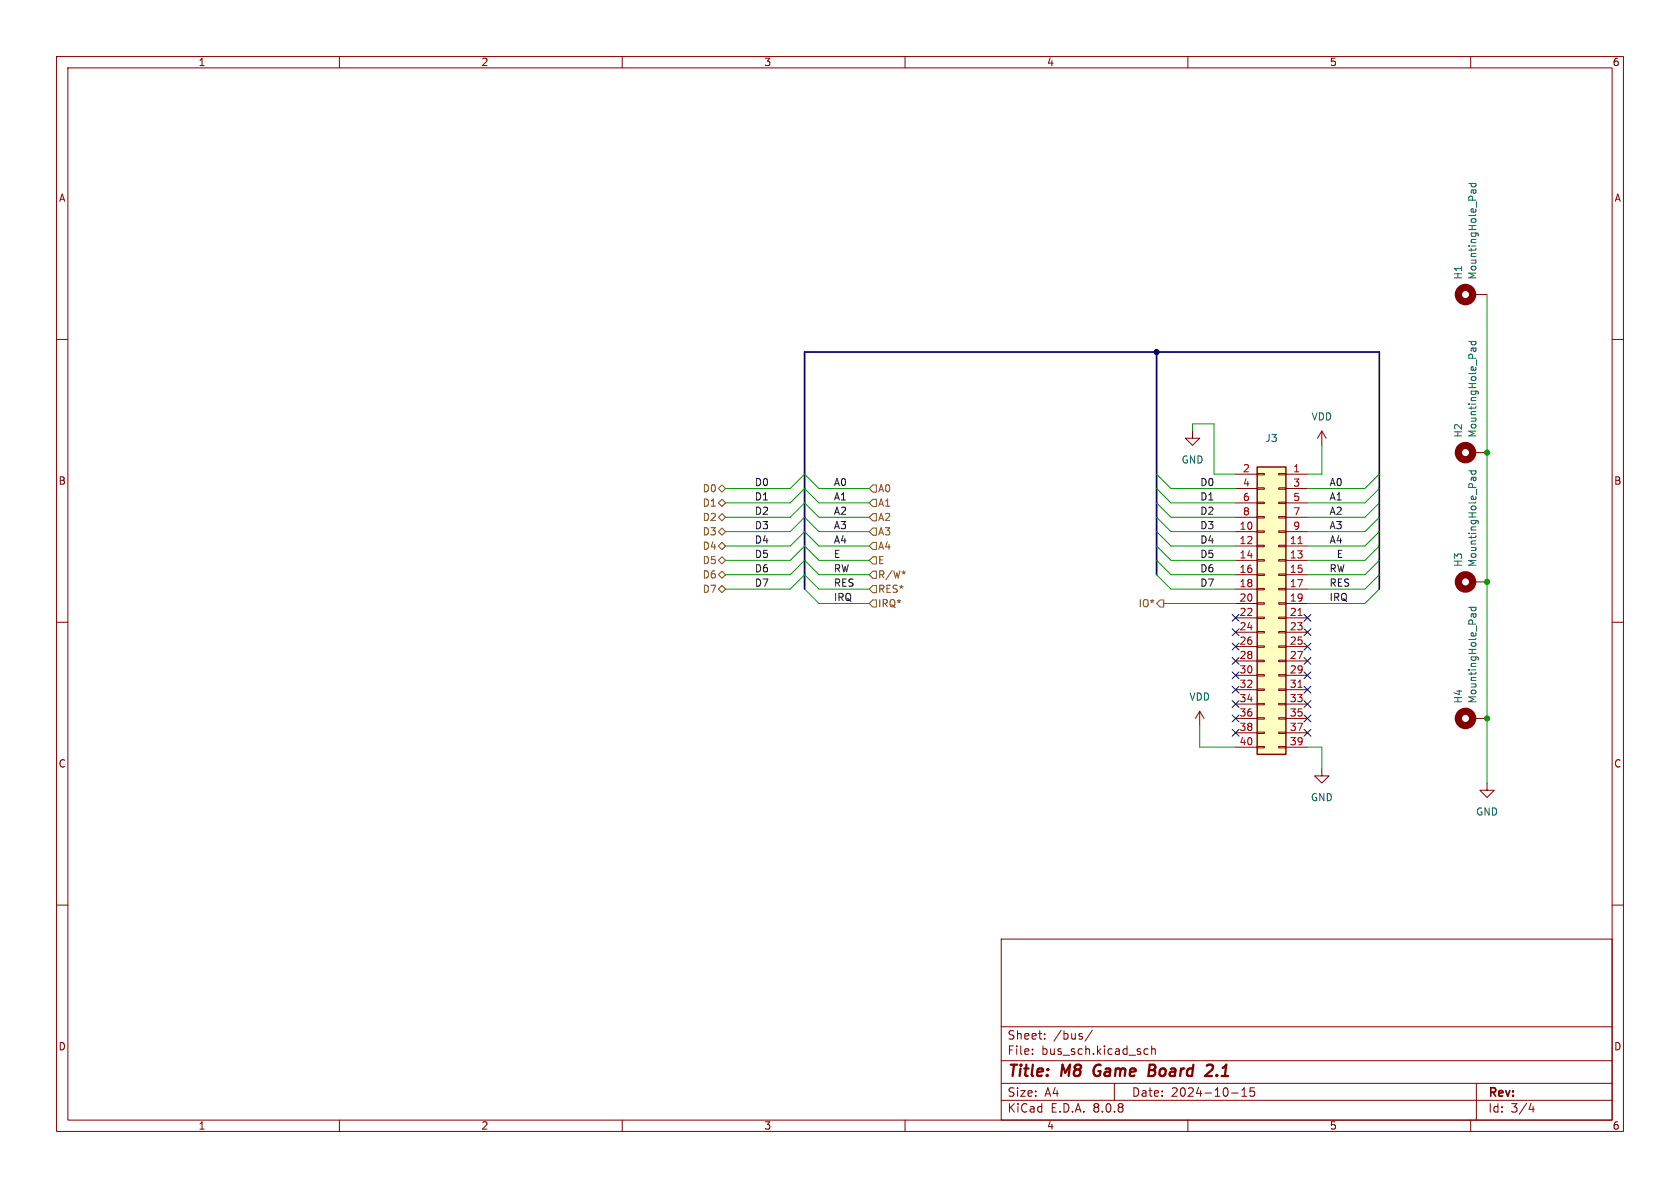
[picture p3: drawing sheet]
<svg xmlns="http://www.w3.org/2000/svg" width="297mm" height="210mm" viewBox="0 0 297 210" stroke-linecap="round" stroke-linejoin="round" font-family="sans-serif">
<g fill="none" stroke="#840000" stroke-width=".18">
<path d="M10 10h277v190h-277zM12 12h273v186h-273zM60 10v2M110 10v2M160 10v2M210 10v2M260 10v2M10 60h2M285 60h2M10 110h2M285 110h2M212.1 125.7l-.8 1.3"/>
<path d="M212.1 125.7v2.6M212.1 125.7l.8 1.3M10 160h2M177 166h108v32h-108zM285 160h2M60 198v2M110 198v2M160 198v2M177 194.5h108M177 191.5h108M177 187.5h108M177 181.5h108"/>
<path d="M182.5 186.3v.1M182.5 185.5v.1M184.7 183.6v.1M184.7 182.8v.1M193.1 182.1l-1.3 2M197 191.5v3M202.3 186.3l.2 .1 .5-.1M203 185.5l-.5-.1-.2 .1M203.6 185.5l.2-.1 .4 .1v.9M203.6 184.9v1.5M210 198v2M217.7 193.2h1.2"/>
<path d="M219.5 193.8h.9M219.5 192.7l.5-.4v1.5M221.7 192.3h-.7v.7l.2-.1h.5l.1 .3-.1 .5-.2 .1-.5-.1M260 198v2M261 191.5v6.5M270.7 195l-.4 1.1h.9M271 195.6v1"/>
</g>
<path d="M193.6 188.5a1.27 1.27 0 0 0 0 1.6M203.1 189.2h.7M203.8 189.2l.3 .1M203.9 188.2h-.6l-.3 2 1-.1M204 189.1l-.2 .1M213.6 188.2h.5a.45 .45 0 0 1 .3 .6l-.1 .3-1.3 1.1h1.3" fill="none" stroke="#840000" stroke-width=".4"/>
<path d="M222.2 82.6h5.1v50.8h-5.1z" fill="#ffffc2"/>
<g fill="none" stroke="#840000" stroke-width=".18">
<path d="M260.3 52.1h2.6M210.8 76.2v1.3h1.3l-1.3 1.2-1.3-1.2h1.3M233.7 76.2l-.8 1.3M233.7 76.2v2.5M233.7 76.2l.7 1.3M218.4 83.8h3.8M218.4 94h3.8M218.4 96.5h3.8M218.4 99.1h3.8M218.4 86.4h3.8M218.4 88.9h3.8M218.4 91.4h3.8"/>
<path d="M222.2 98.9h1.3v.3h-1.3zM222.2 96.4h1.3v.2h-1.3zM222.2 93.9h1.3v.2h-1.3zM222.2 91.3h1.3v.3h-1.3zM222.2 88.8h1.3v.2h-1.3zM222.2 86.2h1.3v.3h-1.3zM222.2 83.7h1.3v.2h-1.3zM226.1 98.9h1.2v.3h-1.2zM226.1 96.4h1.2v.2h-1.2zM226.1 93.9h1.2v.2h-1.2zM226.1 91.3h1.2v.3h-1.2zM226.1 88.8h1.2v.2h-1.2z"/>
<path d="M226.1 86.2h1.2v.3h-1.2zM226.1 83.7h1.2v.2h-1.2zM227.3 83.8h3.8M227.3 94h3.8M227.3 96.5h3.8M227.3 99.1h3.8M227.3 86.4h3.8M227.3 88.9h3.8M227.3 91.4h3.8M260.3 80h2.6M218.4 101.6h3.8M218.4 104.1h3.8"/>
<path d="M218.4 106.7h3.8M218.4 109.2h3.8M218.4 111.8h3.8M218.4 114.3h3.8M218.4 116.8h3.8M218.4 119.4h3.8M222.2 119.3h1.3v.2h-1.3zM222.2 116.7h1.3v.3h-1.3zM222.2 114.2h1.3v.2h-1.3zM222.2 111.6h1.3v.3h-1.3zM222.2 109.1h1.3v.2h-1.3zM222.2 106.6h1.3v.2h-1.3z"/>
<path d="M222.2 104h1.3v.3h-1.3zM222.2 101.5h1.3v.2h-1.3zM226.1 119.3h1.2v.2h-1.2zM226.1 116.7h1.2v.3h-1.2zM226.1 114.2h1.2v.2h-1.2zM226.1 111.6h1.2v.3h-1.2zM226.1 109.1h1.2v.2h-1.2zM226.1 106.6h1.2v.2h-1.2zM226.1 104h1.2v.3h-1.2zM226.1 101.5h1.2v.2h-1.2zM227.3 101.6h3.8M227.3 104.1h3.8"/>
<path d="M227.3 106.7h3.8M227.3 109.2h3.8M227.3 111.8h3.8M227.3 114.3h3.8M227.3 116.8h3.8M227.3 119.4h3.8M260.3 102.9h2.6M218.4 121.9h3.8M218.4 124.5h3.8M218.4 127h3.8M218.4 129.5h3.8M218.4 132.1h3.8"/>
<path d="M222.2 132h1.3v.2h-1.3zM222.2 129.4h1.3v.3h-1.3zM222.2 126.9h1.3v.2h-1.3zM222.2 124.3h1.3v.3h-1.3zM222.2 121.8h1.3v.2h-1.3zM226.1 132h1.2v.2h-1.2zM226.1 129.4h1.2v.3h-1.2zM226.1 126.9h1.2v.2h-1.2zM226.1 124.3h1.2v.3h-1.2zM226.1 121.8h1.2v.2h-1.2zM227.3 121.9h3.8M227.3 124.5h3.8"/>
<path d="M227.3 127h3.8M227.3 129.5h3.8M227.3 132.1h3.8M233.7 135.9v1.3h1.2l-1.2 1.2-1.3-1.2h1.3M260.3 127h2.6M262.9 138.4v1.3h1.3l-1.3 1.3-1.3-1.3h1.3"/>
</g>
<path d="M222.2 82.6h5.1v50.8h-5.1z" fill="none" stroke="#840000" stroke-width=".25"/>
<path d="M229.5 96.1h.7M229.5 108.8h.7M229.5 121.5h.7" fill="none" stroke="#a90000" stroke-width=".18"/>
<g fill="none" stroke="#840000" stroke-width="1.3">
<circle cx="259.1" cy="52.1" r="1.27"/>
<circle cx="259.1" cy="80" r="1.27"/>
<circle cx="259.1" cy="102.9" r="1.27"/>
<circle cx="259.1" cy="127" r="1.27"/>
</g>
<g fill="none" stroke="#006464" stroke-width=".18">
<path d="M259.7 32.4h1.2M260.1 32.4v.4l.2 .2 .6-.1v-.5M260.4 33.6v.4M260.9 33.6v.4M260.9 33.6h-.6l-.2 .2v.2M259.7 60.4h1.2M260.1 60.4v.3l.2 .3 .6-.2v-.4M260.4 61.5v.4M260.9 61.5v.4M260.9 61.5h-.6l-.2 .2v.2M259.7 83.2h1.2M260.1 83.2v.4l.2 .2 .6-.1v-.5"/>
<path d="M260.4 84.4v.4M260.9 84.4v.4M260.9 84.4h-.6l-.2 .2v.2M259.7 107.4h1.2M260.1 107.4v.3l.2 .3 .6-.2v-.4M260.4 108.5v.4M260.9 108.5v.4M260.9 108.5h-.6l-.2 .2v.2"/>
</g>
<g fill="none" stroke="#725600" stroke-width=".18">
<path d="M127 99.1l.6-.7 .7 .7-.7 .6zM127 88.9l.6-.6 .7 .6-.7 .6zM127 94l.6-.7 .7 .7-.7 .6zM127 96.5l.6-.6 .7 .6-.7 .7zM127 86.4l.6-.7 .7 .7-.7 .6zM127.6 90.8l.7 .6-.7 .7-.6-.7zM154.3 88.3h.6v1.2h-.6l-.6-.6zM154.3 98.4h.6v1.3h-.6l-.6-.6zM154.3 85.7h.6v1.3h-.6l-.6-.6zM154.3 95.9h.6v1.3h-.6l-.6-.7zM154.3 93.3h.6v1.3h-.6l-.6-.6zM154.3 90.8h.6v1.3h-.6l-.6-.7z"/>
<path d="M127 104.1l.6-.6 .7 .6-.7 .7zM127.6 101l.7 .6-.7 .6-.6-.6zM154.3 103.5h.6v1.3h-.6l-.6-.7zM154.3 101h.6v1.2h-.6l-.6-.6zM154.3 106h.6v1.3h-.6l-.6-.6zM160.1 101.1l-.3 .1 .1 .3M205.1 106h.6v1.3h-.6l-.6-.6z"/>
</g>
<path d="M204.5 62.2v39.4M142.2 104.1v-41.9h101.6v41.9" fill="none" stroke="#000084" stroke-width=".3"/>
<g fill="none" stroke="#009600" stroke-width=".18">
<path d="M262.9 52.1v86.3M210.8 76.2v-1.3h3.8v8.9h3.8M233.7 78.7v5.1h-2.6M128.3 86.4h11.4l2.5-2.6 2.6 2.6h8.9M128.3 91.4h11.4l2.5-2.5 2.6 2.5h8.9M128.3 88.9h11.4l2.5-2.5 2.6 2.5h8.9M128.3 96.5h11.4l2.5-2.5 2.6 2.5h8.9M128.3 94h11.4l2.5-2.6 2.6 2.6h8.9M128.3 99.1h11.4l2.5-2.6 2.6 2.6h8.9M204.5 83.8l2.5 2.6h11.4M204.5 88.9l2.5 2.5h11.4M204.5 86.4l2.5 2.5h11.4"/>
<path d="M204.5 94l2.5 2.5h11.4M204.5 91.4l2.5 2.6h11.4M204.5 96.5l2.5 2.6h11.4M204.5 99.1l2.5 2.5h11.4M243.8 83.8l-2.5 2.6h-10.2M243.8 88.9l-2.5 2.5h-10.2M243.8 86.4l-2.5 2.5h-10.2M243.8 94l-2.5 2.5h-10.2M243.8 91.4l-2.5 2.6h-10.2M243.8 96.5l-2.5 2.6h-10.2M243.8 99.1l-2.5 2.5h-10.2M128.3 101.6h11.4l2.5-2.5 2.6 2.5h8.9"/>
<path d="M128.3 104.1h11.4l2.5-2.5 2.6 2.5h8.9M142.2 104.1l2.6 2.6h8.9M204.5 101.6l2.5 2.5h11.4M205.7 106.7h12.7M243.8 101.6l-2.5 2.5h-10.2M243.8 104.1l-2.5 2.6h-10.2M212.1 128.3v3.8h6.3M231.1 132.1h2.6v3.8"/>
</g>
<g fill="none" stroke="#000084" stroke-width=".18">
<path d="M217.8 118.8l1.2 1.2M217.8 108.6l1.2 1.2M217.8 116.2l1.2 1.2M217.8 111.2l1.2 1.2M217.8 113.7l1.2 1.2M219 118.8l-1.2 1.2M219 108.6l-1.2 1.2M219 116.2l-1.2 1.2M219 111.2l-1.2 1.2M219 113.7l-1.2 1.2M230.5 118.8l1.2 1.2M230.5 108.6l1.2 1.2"/>
<path d="M230.5 111.2l1.2 1.2M230.5 113.7l1.2 1.2M230.5 116.2l1.2 1.2M231.7 116.2l-1.2 1.2M231.7 108.6l-1.2 1.2M231.7 111.2l-1.2 1.2M231.7 118.8l-1.2 1.2M231.7 113.7l-1.2 1.2M217.8 128.9l1.2 1.2M217.8 121.3l1.2 1.2M217.8 123.9l1.2 1.2M217.8 126.4l1.2 1.2"/>
<path d="M219 128.9l-1.2 1.2M219 121.3l-1.2 1.2M219 123.9l-1.2 1.2M219 126.4l-1.2 1.2M230.5 121.3l1.2 1.2M230.5 126.4l1.2 1.2M230.5 123.9l1.2 1.2M230.5 128.9l1.2 1.2M231.7 126.4l-1.2 1.2M231.7 123.9l-1.2 1.2M231.7 128.9l-1.2 1.2M231.7 121.3l-1.2 1.2"/>
</g>
<circle cx="204.5" cy="62.2" r=".46" fill="#000084" stroke="#000084" stroke-width=".18"/>
<g fill="#009600" stroke="#009600" stroke-width=".18">
<circle cx="262.9" cy="80" r=".46"/>
<circle cx="262.9" cy="102.9" r=".46"/>
<circle cx="262.9" cy="127" r=".46"/>
</g>
<g font-size="2.8" fill="#840000">
<text x="178" y="190.9">Title:</text>
<text x="187.7" y="190.9">M8</text>
<text x="194.2" y="190.9">Game</text>
<text x="204.7" y="190.9">Board</text>
<text x="215.7" y="190.9">2.1</text>
</g>
<g font-size="2.1" fill="#840000">
<text x="178" y="184">Sheet:</text>
<text x="186.2" y="184">/bus/</text>
<text x="178" y="186.7">File:</text>
<text x="184.1" y="186.7">bus_sch.kicad_sch</text>
<text x="178" y="196.9">KiCad</text>
<text x="178" y="194.1">Size:</text>
<text x="184.7" y="194.1">A4</text>
<text x="185.7" y="196.9">E.D.A.</text>
<text x="193.3" y="196.9">8.0.8</text>
<text x="200" y="194.1">Date:</text>
<text x="207" y="194.1">2024-10-15</text>
<text x="263" y="194.3">Rev:</text>
<text x="263" y="196.9">Id:</text>
<text x="267.1" y="196.9">3/4</text>
</g>
<g font-size="1.8" fill="#840000">
<text x="35" y="11.9">1</text>
<text x="85" y="11.9">2</text>
<text x="135" y="11.9">3</text>
<text x="185" y="11.9">4</text>
<text x="235" y="11.9">5</text>
<text x="285" y="11.9">6</text>
<text x="10.3" y="35.9">A</text>
<text x="285.3" y="35.9">A</text>
<text x="10.3" y="85.9">B</text>
<text x="285.3" y="85.9">B</text>
<text x="10.3" y="135.9">C</text>
<text x="285.3" y="135.9">C</text>
<text x="10.3" y="185.9">D</text>
<text x="285.3" y="185.9">D</text>
<text x="35" y="199.9">1</text>
<text x="85" y="199.9">2</text>
<text x="135" y="199.9">3</text>
<text x="185" y="199.9">4</text>
<text x="235" y="199.9">5</text>
<text x="285" y="199.9">6</text>
</g>
<g font-size="1.8" fill="#006464">
<text x="258.7" y="49.5" transform="rotate(-90 258.7 49.5)">H1</text>
<text x="261.2" y="49.5" transform="rotate(-90 261.2 49.5)">MountingHole_Pad</text>
<text x="231.8" y="74.5">VDD</text>
<text x="258.7" y="77.5" transform="rotate(-90 258.7 77.5)">H2</text>
<text x="261.2" y="77.5" transform="rotate(-90 261.2 77.5)">MountingHole_Pad</text>
<text x="208.8" y="82.1">GND</text>
<text x="223.6" y="78.3">J3</text>
<text x="258.7" y="100.3" transform="rotate(-90 258.7 100.3)">H3</text>
<text x="261.2" y="100.3" transform="rotate(-90 261.2 100.3)">MountingHole_Pad</text>
<text x="210.2" y="124.1">VDD</text>
<text x="258.7" y="124.5" transform="rotate(-90 258.7 124.5)">H4</text>
<text x="261.2" y="124.5" transform="rotate(-90 261.2 124.5)">MountingHole_Pad</text>
<text x="231.6" y="141.8">GND</text>
<text x="260.9" y="144.4">GND</text>
</g>
<g font-size="1.8" fill="#a90000">
<text x="219.6" y="83.6">2</text>
<text x="228.5" y="83.6">1</text>
<text x="219.6" y="86.1">4</text>
<text x="219.6" y="88.6">6</text>
<text x="228.5" y="86.1">3</text>
<text x="228.5" y="88.6">5</text>
<text x="219" y="93.7">10</text>
<text x="219.6" y="91.2">8</text>
<text x="228.5" y="91.2">7</text>
<text x="228.5" y="93.7">9</text>
<text x="219" y="96.3">12</text>
<text x="219" y="98.8">14</text>
<text x="219" y="101.3">16</text>
<text x="227.9" y="96.3">11</text>
<text x="227.9" y="98.8">13</text>
<text x="227.9" y="101.3">15</text>
<text x="219" y="103.9">18</text>
<text x="219" y="106.4">20</text>
<text x="227.9" y="103.9">17</text>
<text x="227.9" y="106.4">19</text>
<text x="219" y="109">22</text>
<text x="219" y="111.5">24</text>
<text x="227.9" y="109">21</text>
<text x="227.9" y="111.5">23</text>
<text x="219" y="114">26</text>
<text x="219" y="116.6">28</text>
<text x="219" y="119.1">30</text>
<text x="227.9" y="114">25</text>
<text x="227.9" y="116.6">27</text>
<text x="227.9" y="119.1">29</text>
<text x="219" y="121.7">32</text>
<text x="219" y="124.2">34</text>
<text x="227.9" y="121.7">31</text>
<text x="227.9" y="124.2">33</text>
<text x="219" y="126.7">36</text>
<text x="219" y="129.3">38</text>
<text x="219" y="131.8">40</text>
<text x="227.9" y="126.7">35</text>
<text x="227.9" y="129.3">37</text>
<text x="227.9" y="131.8">39</text>
</g>
<g font-size="1.8" fill="#725600">
<text x="124.1" y="89.8">D1</text>
<text x="124.1" y="87.2">D0</text>
<text x="155.1" y="89.8">A1</text>
<text x="155.1" y="87.2">A0</text>
<text x="124.1" y="92.3">D2</text>
<text x="124.1" y="94.8">D3</text>
<text x="155.1" y="94.8">A3</text>
<text x="155.1" y="92.3">A2</text>
<text x="124.1" y="99.9">D5</text>
<text x="124.1" y="97.4">D4</text>
<text x="155.1" y="99.9">E</text>
<text x="155.1" y="97.4">A4</text>
<text x="124.1" y="102.5">D6</text>
<text x="124.1" y="105">D7</text>
<text x="155.1" y="105">RES*</text>
<text x="155.1" y="102.5">R/W*</text>
<text x="155.1" y="107.5">IRQ*</text>
<text x="201.2" y="107.5">IO*</text>
</g>
<g font-size="1.8" fill="#0f0f0f">
<text x="133.3" y="86">D0</text>
<text x="133.3" y="88.6">D1</text>
<text x="147.3" y="86">A0</text>
<text x="147.3" y="88.6">A1</text>
<text x="212.1" y="86">D0</text>
<text x="212.1" y="88.6">D1</text>
<text x="234.9" y="88.6">A1</text>
<text x="234.9" y="86">A0</text>
<text x="133.3" y="91.1">D2</text>
<text x="133.3" y="93.6">D3</text>
<text x="147.3" y="93.6">A3</text>
<text x="147.3" y="91.1">A2</text>
<text x="212.1" y="93.6">D3</text>
<text x="212.1" y="91.1">D2</text>
<text x="234.9" y="91.1">A2</text>
<text x="234.9" y="93.6">A3</text>
<text x="133.3" y="96.2">D4</text>
<text x="133.3" y="101.3">D6</text>
<text x="133.3" y="98.7">D5</text>
<text x="147.3" y="96.2">A4</text>
<text x="147.3" y="101.3">RW</text>
<text x="147.3" y="98.7">E</text>
<text x="212.1" y="96.2">D4</text>
<text x="212.1" y="101.3">D6</text>
<text x="212.1" y="98.7">D5</text>
<text x="234.9" y="101.3">RW</text>
<text x="234.9" y="96.2">A4</text>
<text x="236.2" y="98.7">E</text>
<text x="133.3" y="103.8">D7</text>
<text x="147.3" y="106.3">IRQ</text>
<text x="147.3" y="103.8">RES</text>
<text x="212.1" y="103.8">D7</text>
<text x="234.9" y="103.8">RES</text>
<text x="234.9" y="106.3">IRQ</text>
</g>
</svg>
